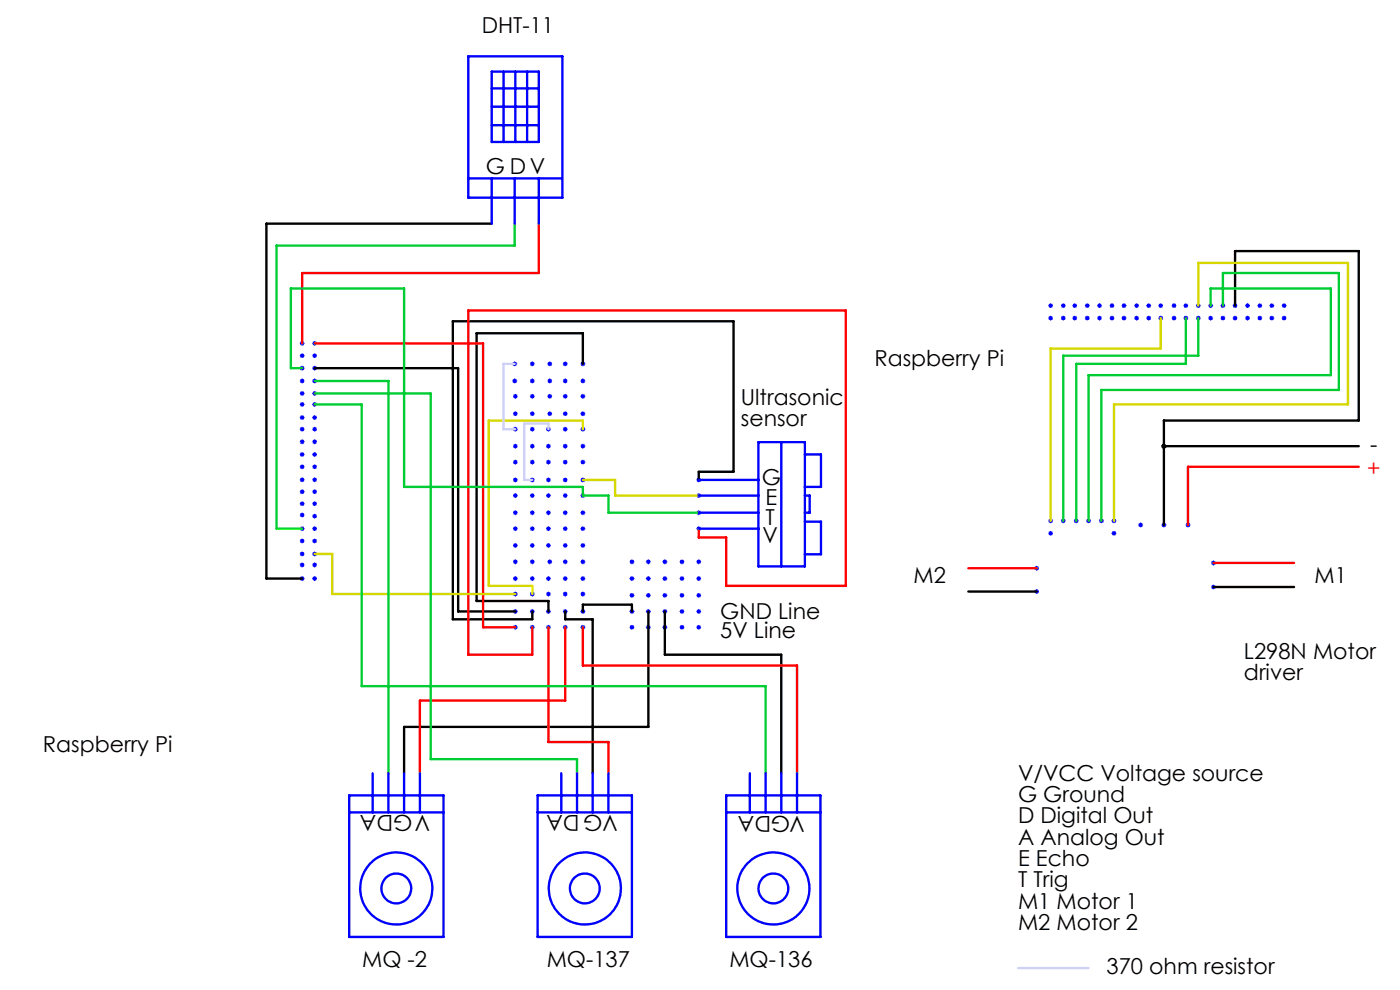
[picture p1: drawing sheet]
<svg xmlns="http://www.w3.org/2000/svg" width="297mm" height="210mm" viewBox="0 0 297 210" stroke-linecap="round" stroke-linejoin="round" font-family="sans-serif">
<g fill="none" stroke="#000" stroke-width=".5">
<path d="M104.3 47.4h-47.8v75.3h7.6M66.7 78.1h30.5v51.6h12.1M123.6 77.2v-6.5h-22.5v56.8h15.2v2.2M262 64.8v-11.5h26.3v35.9h-41.4v22.2M246.4 94.6h41.9M246.6 94.3l.7 .7M247.3 94.3l-.7 .7M148.2 101.8v-1.7h7.4v-32h-59.5v63.3h16.8v-1.7M119.9 129.7v1.7h5.8v32.6M123.6 129.7v-1.4h10.5v1.4M137.5 129.7v24.5h-51.8v9.8M141 129.7v9.2h24.7v25.1"/>
<path d="M205.4 125.5h14.5M257.4 124.5h17.1"/>
</g>
<g fill="none" stroke="#00f" stroke-width=".25">
<path d="M63.6 72.8h1M63.6 75.5h1M63.6 78.1h1M63.7 72.5l.8 .7M63.7 75.1l.8 .7M63.7 77.7l.8 .7M64.1 72.3v1M64.1 75v.9M64.1 77.6v1M64.5 72.5l-.8 .7M64.5 75.1l-.8 .7M64.5 77.7l-.8 .7"/>
<path d="M66.3 72.8h.9M66.3 75.5h.9M66.3 78.1h.9M66.4 75.1l.7 .7M66.4 77.7l.7 .7M66.4 72.5l.7 .7M66.7 72.3v1M66.7 75v.9M66.7 77.6v1M67.1 72.5l-.7 .7M67.1 75.1l-.7 .7M67.1 77.7l-.7 .7"/>
<path d="M108.7 77.2h1M108.8 76.8l.7 .7M109.2 76.7v1M109.5 76.8l-.7 .7M112.4 77.2h1M112.6 76.8l.7 .7M112.9 76.7v1M113.3 76.8l-.7 .7M116.1 77.2h1M116.3 76.8l.7 .7M116.6 76.7v1M117 76.8l-.7 .7"/>
<path d="M119.4 77.2h1M119.6 76.8l.7 .7M119.9 76.7v1M120.3 76.8l-.7 .7M123.2 77.2h1M123.3 76.8l.7 .7M123.6 76.7v1M124 76.8l-.7 .7M222.4 67.5h1M222.4 64.8h1M222.5 64.5l.7 .7M222.5 67.1l.7 .7"/>
<path d="M222.9 64.3v1M222.9 67v1M223.2 67.1l-.7 .7M223.2 64.5l-.7 .7M225.1 67.5h1M225.1 64.8h1M225.2 67.1l.7 .7M225.2 64.5l.7 .7M225.6 64.3v1M225.6 67v1M225.9 67.1l-.7 .7M225.9 64.5l-.7 .7"/>
<path d="M227.5 67.5h1M227.5 64.8h1M227.6 67.1l.8 .7M227.6 64.5l.8 .7M228 64.3v1M228 67v1M228.4 67.1l-.8 .7M228.4 64.5l-.8 .7M230.2 67.5h1M230.2 64.8h1M230.3 67.1l.7 .7M230.3 64.5l.7 .7"/>
<path d="M230.6 64.3v1M230.6 67v1M231 67.1l-.7 .7M231 64.5l-.7 .7M232.8 67.5h1M232.8 64.8h1M232.9 67.1l.7 .7M232.9 64.5l.7 .7M233.3 64.3v1M233.3 67v1M233.6 67.1l-.7 .7M233.6 64.5l-.7 .7"/>
<path d="M235.4 67.5h1M235.4 64.8h1M235.5 67.1l.8 .7M235.5 64.5l.8 .7M235.9 64.3v1M235.9 67v1M236.3 64.5l-.8 .7M236.3 67.1l-.8 .7M237.9 67.5h1.1M237.9 64.8h1.1M238.1 67.1l.7 .7M238.1 64.5l.7 .7"/>
<path d="M238.4 64.3v1M238.4 67v1M238.8 67.1l-.7 .7M238.8 64.5l-.7 .7M240.6 67.5h1M240.6 64.8h1M240.8 67.1l.7 .7M240.8 64.5l.7 .7M241.1 64.3v1M241.1 67v1M241.5 67.1l-.7 .7M241.5 64.5l-.7 .7"/>
<path d="M243.2 67.5h1M243.2 64.8h1M243.3 67.1l.8 .7M243.3 64.5l.8 .7M243.7 64.3v1M243.7 67v1M244.1 67.1l-.8 .7M244.1 64.5l-.8 .7M245.7 67.5h1M245.7 64.8h1M245.9 67.1l.7 .7M245.9 64.5l.7 .7"/>
<path d="M246.2 64.3v1M246.2 67v1M246.6 67.1l-.7 .7M246.6 64.5l-.7 .7M248.6 67.5h1M248.6 64.8h1M248.7 67.1l.7 .7M248.7 64.5l.7 .7M249.1 64.3v1M249.1 67v1M249.4 67.1l-.7 .7M249.4 64.5l-.7 .7"/>
<path d="M251.1 67.5h1M251.1 64.8h1M251.2 67.1l.7 .7M251.2 64.5l.7 .7M251.6 64.3v1M251.6 67v1M251.9 67.1l-.7 .7M251.9 64.5l-.7 .7M253.7 67.5h1M253.7 64.8h1M253.9 67.1l.7 .7M253.9 64.5l.7 .7"/>
<path d="M254.2 64.3v1M254.2 67v1M254.6 64.5l-.7 .7M254.6 67.1l-.7 .7M256.3 67.5h1.1M256.3 64.8h1.1M256.5 67.1l.7 .7M256.5 64.5l.7 .7M256.8 64.3v1M256.8 67v1M257.2 64.5l-.7 .7M257.2 67.1l-.7 .7"/>
<path d="M258.9 67.5h1M258.9 64.8h1M259.1 67.1l.7 .7M259.1 64.5l.7 .7M259.4 64.3v1M259.4 67v1M259.8 64.5l-.7 .7M259.8 67.1l-.7 .7M261.5 67.5h1M261.5 64.8h1M261.7 64.5l.7 .7M261.7 67.1l.7 .7"/>
<path d="M262 64.3v1M262 67v1M262.4 67.1l-.7 .7M262.4 64.5l-.7 .7M264.2 67.5h1M264.2 64.8h1M264.3 67.1l.7 .7M264.3 64.5l.7 .7M264.7 64.3v1M264.7 67v1M265 67.1l-.7 .7M265 64.5l-.7 .7"/>
<path d="M266.8 67.5h1M266.8 64.8h1M266.9 67.1l.7 .7M266.9 64.5l.7 .7M267.3 64.3v1M267.3 67v1M267.6 67.1l-.7 .7M267.6 64.5l-.7 .7M269.3 67.5h1M269.3 64.8h1M269.5 67.1l.7 .7M269.5 64.5l.7 .7"/>
<path d="M269.8 64.3v1M269.8 67v1M270.2 67.1l-.7 .7M270.2 64.5l-.7 .7M271.9 67.5h1M271.9 64.8h1M272.1 67.1l.7 .7M272.1 64.5l.7 .7M272.4 64.3v1M272.4 67v1M272.8 64.5l-.7 .7M272.8 67.1l-.7 .7"/>
<path d="M63.6 80.8h1M63.6 83.5h1M63.6 88.6h1M63.6 85.8h1M63.6 91h1M63.6 93.7h1M63.6 96.4h1M63.6 99h1M63.7 80.5l.8 .7M63.7 83.1l.8 .7M63.7 88.2l.8 .7M63.7 85.4l.8 .7"/>
<path d="M63.7 90.7l.8 .7M63.7 93.3l.8 .8M63.7 96.1l.8 .7M63.7 98.7l.8 .7M64.1 80.3v1M64.1 83v1M64.1 85.3v1M64.1 88.1v1M64.1 90.5v1M64.1 93.2v1M64.1 95.9v1M64.1 98.5v1"/>
<path d="M64.5 80.5l-.8 .7M64.5 83.1l-.8 .7M64.5 88.2l-.8 .7M64.5 85.4l-.8 .7M64.5 90.7l-.8 .7M64.5 93.3l-.8 .8M64.5 96.1l-.8 .7M64.5 98.7l-.8 .7M66.3 80.8h.9M66.3 83.5h.9M66.3 88.6h.9M66.3 85.8h.9"/>
<path d="M66.3 91h.9M66.3 93.7h.9M66.3 96.4h.9M66.3 99h.9M66.4 83.1l.7 .7M66.4 98.7l.7 .7M66.4 96.1l.7 .7M66.4 93.3l.7 .8M66.4 90.7l.7 .7M66.4 88.2l.7 .7M66.4 85.4l.7 .7M66.4 80.5l.7 .7"/>
<path d="M66.7 80.3v1M66.7 83v1M66.7 85.3v1M66.7 88.1v1M66.7 90.5v1M66.7 93.2v1M66.7 95.9v1M66.7 98.5v1M67.1 80.5l-.7 .7M67.1 96.1l-.7 .7M67.1 98.7l-.7 .7M67.1 93.3l-.7 .8"/>
<path d="M67.1 90.7l-.7 .7M67.1 88.2l-.7 .7M67.1 85.4l-.7 .7M67.1 83.1l-.7 .7M108.7 80.8h1M108.8 91h1M108.8 84.1h1M108.8 87.8h1M108.8 98h1M108.8 94.6h1M108.8 80.5l.7 .7M109 94.3l.7 .7"/>
<path d="M109 90.7l.7 .7M109 83.7l.7 .7M109 87.4l.7 .7M109 97.7l.7 .7M109.2 80.3v1M109.3 83.6v1M109.3 87.3v1M109.3 90.5v1M109.3 94.1v1.1M109.3 97.5v1M109.5 80.5l-.7 .7M109.7 87.4l-.7 .7"/>
<path d="M109.7 97.7l-.7 .7M109.7 94.3l-.7 .7M109.7 83.7l-.7 .7M109.7 90.7l-.7 .7M112.4 80.8h1M112.4 91h1M112.4 84.1h1M112.4 87.8h1M112.4 98h1M112.4 94.6h1M112.6 94.3l.7 .7M112.6 90.7l.7 .7"/>
<path d="M112.6 83.7l.7 .7M112.6 80.5l.7 .7M112.6 97.7l.7 .7M112.6 87.4l.7 .7M112.9 80.3v1M112.9 83.6v1M112.9 87.3v1M112.9 90.5v1M112.9 94.1v1.1M112.9 97.5v1M113.3 97.7l-.7 .7M113.3 87.4l-.7 .7"/>
<path d="M113.3 94.3l-.7 .7M113.3 90.7l-.7 .7M113.3 83.7l-.7 .7M113.3 80.5l-.7 .7M115.9 91h.9M115.9 98h.9M115.9 94.6h.9M116 97.7l.7 .7M116 90.7l.7 .7M116 94.3l.7 .7M116.1 80.8h1M116.1 84.1h1"/>
<path d="M116.1 87.8h1M116.3 83.7l.7 .7M116.3 87.4l.7 .7M116.3 80.5l.7 .7M116.3 90.5v1M116.3 94.1v1.1M116.3 97.5v1M116.6 80.3v1M116.6 83.6v1M116.6 87.3v1M116.7 94.3l-.7 .7M116.7 90.7l-.7 .7"/>
<path d="M116.7 97.7l-.7 .7M117 83.7l-.7 .7M117 80.5l-.7 .7M117 87.4l-.7 .7M119.4 80.8h1M119.4 91h1M119.4 84.1h1M119.4 87.8h1M119.4 98h1M119.4 94.6h1M119.6 97.7l.7 .7M119.6 94.3l.7 .7"/>
<path d="M119.6 90.7l.7 .7M119.6 87.4l.7 .7M119.6 83.7l.7 .7M119.6 80.5l.7 .7M119.9 80.3v1M119.9 83.6v1M119.9 87.3v1M119.9 90.5v1M119.9 94.1v1.1M119.9 97.5v1M120.3 87.4l-.7 .7M120.3 97.7l-.7 .7"/>
<path d="M120.3 94.3l-.7 .7M120.3 90.7l-.7 .7M120.3 83.7l-.7 .7M120.3 80.5l-.7 .7M123.2 80.8h1M123.2 91h1M123.2 84.1h1M123.2 87.8h1M123.2 98h1M123.2 94.6h1M123.3 94.3l.7 .7M123.3 80.5l.7 .7"/>
<path d="M123.3 83.7l.7 .7M123.3 87.4l.7 .7M123.3 97.7l.7 .7M123.3 90.7l.7 .7M123.6 80.3v1M123.6 83.6v1M123.6 87.3v1M123.6 90.5v1M123.6 94.1v1.1M123.6 97.5v1M124 80.5l-.7 .7M124 83.7l-.7 .7"/>
<path d="M124 87.4l-.7 .7M124 97.7l-.7 .7M124 90.7l-.7 .7M124 94.3l-.7 .7M63.6 119.8h1M63.6 117.5h1M63.6 114.8h1M63.6 112.1h1M63.6 109.2h1M63.6 106.8h1M63.6 104.3h1M63.6 101.8h1"/>
<path d="M63.7 119.5l.8 .7M63.7 117.1l.8 .8M63.7 114.4l.8 .7M63.7 111.8l.8 .7M63.7 108.9l.8 .7M63.7 106.5l.8 .7M63.7 104l.8 .7M63.7 101.4l.8 .7M64.1 101.3v1M64.1 103.8v1M64.1 106.4v.9M64.1 108.8v.9"/>
<path d="M64.1 111.6v1M64.1 114.3v.9M64.1 117v1M64.1 119.3v1.1M64.5 119.5l-.8 .7M64.5 117.1l-.8 .8M64.5 114.4l-.8 .7M64.5 111.8l-.8 .7M64.5 108.9l-.8 .7M64.5 106.5l-.8 .7M64.5 104l-.8 .7M64.5 101.4l-.8 .7"/>
<path d="M66.3 119.8h.9M66.3 117.5h.9M66.3 114.8h.9M66.3 112.1h.9M66.3 106.8h.9M66.3 104.3h.9M66.3 101.8h.9M66.3 109.5h.9M66.4 109.1l.7 .7M66.4 119.5l.7 .7M66.4 117.1l.7 .8M66.4 114.4l.7 .7"/>
<path d="M66.4 111.8l.7 .7M66.4 106.5l.7 .7M66.4 104l.7 .7M66.4 101.4l.7 .7M66.7 101.3v1M66.7 103.8v1M66.7 106.4v.9M66.7 109v1M66.7 111.6v1M66.7 114.3v.9M66.7 117v1M66.7 119.3v1.1"/>
<path d="M67.1 109.1l-.7 .7M67.1 119.5l-.7 .7M67.1 117.1l-.7 .8M67.1 114.4l-.7 .7M67.1 111.8l-.7 .7M67.1 106.5l-.7 .7M67.1 104l-.7 .7M67.1 101.4l-.7 .7M108.8 112.1h1M108.8 119.2h1M108.8 108.8h1M108.8 105.1h1"/>
<path d="M108.8 101.8h1M108.8 115.7h1M109 118.8l.7 .7M109 111.8l.7 .7M109 115.3l.7 .8M109 104.8l.7 .7M109 108.4l.7 .7M109 101.5l.7 .7M109.3 101.3v1M109.3 104.6v1M109.3 108.3v1M109.3 111.6v1"/>
<path d="M109.3 115.2v1M109.3 118.7v1M109.7 118.8l-.7 .7M109.7 115.3l-.7 .8M109.7 111.8l-.7 .7M109.7 101.5l-.7 .7M109.7 104.8l-.7 .7M109.7 108.4l-.7 .7M112.4 112.1h1M112.4 119.2h1M112.4 108.8h1M112.4 105.1h1"/>
<path d="M112.4 101.8h1M112.4 115.7h1M112.6 111.8l.7 .7M112.6 118.8l.7 .7M112.6 104.8l.7 .7M112.6 101.5l.7 .7M112.6 115.3l.7 .8M112.6 108.4l.7 .7M112.9 101.3v1M112.9 104.6v1M112.9 108.3v1M112.9 111.6v1"/>
<path d="M112.9 115.2v1M112.9 118.7v1M113.3 118.8l-.7 .7M113.3 108.4l-.7 .7M113.3 111.8l-.7 .7M113.3 115.3l-.7 .8M113.3 104.8l-.7 .7M113.3 101.5l-.7 .7M115.9 112.1h.9M115.9 108.8h.9M115.9 105.1h.9M115.9 101.8h.9"/>
<path d="M115.9 115.7h.9M116 104.8l.7 .7M116 111.8l.7 .7M116 101.5l.7 .7M116 108.4l.7 .7M116 115.3l.7 .8M116.1 119.2h1M116.3 118.8l.7 .7M116.3 101.3v1M116.3 104.6v1M116.3 108.3v1M116.3 111.6v1"/>
<path d="M116.3 115.2v1M116.6 118.7v1M116.7 115.3l-.7 .8M116.7 111.8l-.7 .7M116.7 101.5l-.7 .7M116.7 104.8l-.7 .7M116.7 108.4l-.7 .7M117 118.8l-.7 .7M119.4 112.1h1M119.4 119.2h1M119.4 108.8h1M119.4 105.1h1"/>
<path d="M119.4 101.8h1M119.4 115.7h1M119.6 118.8l.7 .7M119.6 111.8l.7 .7M119.6 104.8l.7 .7M119.6 115.3l.7 .8M119.6 108.4l.7 .7M119.6 101.5l.7 .7M119.9 101.3v1M119.9 104.6v1M119.9 108.3v1M119.9 111.6v1"/>
<path d="M119.9 115.2v1M119.9 118.7v1M120.3 118.8l-.7 .7M120.3 111.8l-.7 .7M120.3 101.5l-.7 .7M120.3 115.3l-.7 .8M120.3 108.4l-.7 .7M120.3 104.8l-.7 .7M123.2 112.1h1M123.2 119.2h1M123.2 108.8h1M123.2 105.1h1"/>
<path d="M123.2 101.8h1M123.2 115.7h1M123.3 118.8l.7 .7M123.3 115.3l.7 .8M123.3 108.4l.7 .7M123.3 101.5l.7 .7M123.3 111.8l.7 .7M123.3 104.8l.7 .7M123.6 101.3v1M123.6 104.6v1M123.6 108.3v1M123.6 111.6v1"/>
<path d="M123.6 115.2v1M123.6 118.7v1M124 118.8l-.7 .7M124 111.8l-.7 .7M124 115.3l-.7 .8M124 108.4l-.7 .7M124 104.8l-.7 .7M124 101.5l-.7 .7M133.6 119.2h1M133.7 118.8l.7 .7M134.1 118.7v1M134.4 118.8l-.7 .7"/>
<path d="M137 119.2h1M137.2 118.8l.7 .7M137.5 118.7v1M137.9 118.8l-.7 .7M140.5 119.2h1.1M140.7 118.8l.7 .7M141 118.7v1M141.4 118.8l-.7 .7M144.2 119.2h1M144.3 118.8l.7 .7M144.7 118.7v1M145 118.8l-.7 .7"/>
<path d="M147.7 112.1h1M147.7 119.2h1M147.7 108.8h1M147.7 105.1h1M147.7 101.8h1M147.9 118.8l.7 .7M147.9 108.4l.7 .7M147.9 111.8l.7 .7M147.9 104.8l.7 .7M147.9 101.5l.7 .7M148.2 101.3v1M148.2 104.6v1"/>
<path d="M148.2 108.3v1M148.2 111.6v1M148.2 118.7v1M148.6 104.8l-.7 .7M148.6 118.8l-.7 .7M148.6 108.4l-.7 .7M148.6 111.8l-.7 .7M148.6 101.5l-.7 .7M222.4 110.5h1M222.4 113.1h1M222.5 110.1l.7 .7M222.5 112.8l.7 .7"/>
<path d="M222.9 110v1M222.9 112.6v1M223.2 110.1l-.7 .7M223.2 112.8l-.7 .7M225.1 110.5h1M225.2 110.1l.7 .7M225.6 110v1M225.9 110.1l-.7 .7M227.8 110.5h1M228 110.1l.7 .7M228.3 110v1M228.7 110.1l-.7 .7"/>
<path d="M230.4 110.5h1.1M230.6 110.1l.7 .7M230.9 110v1M231.3 110.1l-.7 .7M233.2 110.5h1M233.3 110.1l.7 .7M233.6 110v1M234 110.1l-.7 .7M235.8 110.5h1M235.8 113.1h1M236 110.1l.7 .7M236 112.8l.7 .7"/>
<path d="M236.3 110v1M236.3 112.6v1M236.7 110.1l-.7 .7M236.7 112.8l-.7 .7M241.5 111.4h1M241.6 111l.7 .7M242 110.8v1.1M242.3 111l-.7 .7M246.4 111.4h1M246.6 111l.7 .7M246.9 110.8v1.1M247.3 111l-.7 .7"/>
<path d="M251.5 111.4h1.1M251.7 111l.7 .7M252 110.8v1.1M252.4 111l-.7 .7M256.9 119.4h1M257.1 119.1l.7 .7M257.4 118.9v1M257.8 119.1l-.7 .7M63.6 122.7h1M63.7 122.4l.8 .7M64.1 122.2v1.1M64.5 122.4l-.8 .7"/>
<path d="M66.3 122.7h.9M66.4 122.4l.7 .7M66.7 122.2v1.1M67.1 122.4l-.7 .7M108.8 122.7h1M108.8 133.1h1M108.8 129.7h1M108.8 126h1M109 125.7l.7 .7M109 132.7l.7 .7M109 122.4l.7 .7M109 129.4l.7 .7"/>
<path d="M109.3 122.2v1.1M109.3 125.5v1M109.3 129.2v1M109.3 132.6v1M109.7 132.7l-.7 .7M109.7 129.4l-.7 .7M109.7 125.7l-.7 .7M109.7 122.4l-.7 .7M112.4 122.7h1M112.4 133.1h1M112.4 129.7h1M112.4 126h1"/>
<path d="M112.6 132.7l.7 .7M112.6 122.4l.7 .7M112.6 129.4l.7 .7M112.6 125.7l.7 .7M112.9 122.2v1.1M112.9 125.5v1M112.9 129.2v1M112.9 132.6v1M113.3 132.7l-.7 .7M113.3 129.4l-.7 .7M113.3 125.7l-.7 .7M113.3 122.4l-.7 .7"/>
<path d="M115.9 122.7h.9M115.9 133.1h.9M115.9 129.7h.9M115.9 126h.9M116 132.7l.7 .7M116 129.4l.7 .7M116 125.7l.7 .7M116 122.4l.7 .7M116.3 122.2v1.1M116.3 125.5v1M116.3 129.2v1M116.3 132.6v1"/>
<path d="M116.7 132.7l-.7 .7M116.7 129.4l-.7 .7M116.7 122.4l-.7 .7M116.7 125.7l-.7 .7M119.4 122.7h1M119.4 133.1h1M119.4 129.7h1M119.4 126h1M119.6 132.7l.7 .7M119.6 125.7l.7 .7M119.6 129.4l.7 .7M119.6 122.4l.7 .7"/>
<path d="M119.9 122.2v1.1M119.9 125.5v1M119.9 129.2v1M119.9 132.6v1M120.3 132.7l-.7 .7M120.3 129.4l-.7 .7M120.3 122.4l-.7 .7M120.3 125.7l-.7 .7M123.2 122.7h1M123.2 133.1h1M123.2 129.7h1M123.2 126h1"/>
<path d="M123.3 132.7l.7 .7M123.3 129.4l.7 .7M123.3 125.7l.7 .7M123.3 122.4l.7 .7M123.6 122.2v1.1M123.6 125.5v1M123.6 129.2v1M123.6 132.6v1M124 132.7l-.7 .7M124 129.4l-.7 .7M124 125.7l-.7 .7M124 122.4l-.7 .7"/>
<path d="M133.6 122.7h1M133.6 133.1h1M133.6 129.7h1M133.6 126.3h1M133.7 132.7l.7 .7M133.7 122.4l.7 .7M133.7 129.4l.7 .7M133.7 125.9l.7 .7M134.1 122.2v1.1M134.1 125.8v1M134.1 129.2v1M134.1 132.6v1"/>
<path d="M134.4 132.7l-.7 .7M134.4 129.4l-.7 .7M134.4 125.9l-.7 .7M134.4 122.4l-.7 .7M137 122.7h1M137 133.1h1M137 129.7h1M137 126.3h1M137.2 132.7l.7 .7M137.2 129.4l.7 .7M137.2 125.9l.7 .7M137.2 122.4l.7 .7"/>
<path d="M137.5 122.2v1.1M137.5 125.8v1M137.5 129.2v1M137.5 132.6v1M137.9 132.7l-.7 .7M137.9 129.4l-.7 .7M137.9 125.9l-.7 .7M137.9 122.4l-.7 .7M140.5 122.7h1.1M140.5 133.1h1.1M140.5 129.7h1.1M140.5 126.3h1.1"/>
<path d="M140.7 132.7l.7 .7M140.7 129.4l.7 .7M140.7 125.9l.7 .7M140.7 122.4l.7 .7M141 122.2v1.1M141 125.8v1M141 129.2v1M141 132.6v1M141.4 132.7l-.7 .7M141.4 129.4l-.7 .7M141.4 122.4l-.7 .7M141.4 125.9l-.7 .7"/>
<path d="M144.2 122.7h1M144.2 133.1h1M144.2 129.7h1M144.2 126.3h1M144.3 132.7l.7 .7M144.3 129.4l.7 .7M144.3 125.9l.7 .7M144.3 122.4l.7 .7M144.7 122.2v1.1M144.7 125.8v1M144.7 129.2v1M144.7 132.6v1"/>
<path d="M145 132.7l-.7 .7M145 129.4l-.7 .7M145 125.9l-.7 .7M145 122.4l-.7 .7M147.7 122.7h1M147.7 133.1h1M147.7 129.7h1M147.7 126.3h1M147.9 132.7l.7 .7M147.9 129.4l.7 .7M147.9 125.9l.7 .7M147.9 122.4l.7 .7"/>
<path d="M148.2 122.2v1.1M148.2 125.8v1M148.2 129.2v1M148.2 132.6v1M148.6 132.7l-.7 .7M148.6 129.4l-.7 .7M148.6 122.4l-.7 .7M148.6 125.9l-.7 .7M219.4 120.5h1M219.4 125.5h1M219.6 120.2l.7 .7M219.6 125.1l.7 .7"/>
<path d="M219.9 120v1.1M219.9 125v1M220.3 120.2l-.7 .7M220.3 125.1l-.7 .7M256.9 124.5h1M257.1 124.2l.7 .7M257.4 124v1M257.8 124.2l-.7 .7"/>
</g>
<g fill="none" stroke="#00f" stroke-width=".5">
<path d="M99.3 12h20v29.9h-20zM104.3 15.2h10v14.9h-10zM104.3 18.8h10M106.8 15.2v14.9M109.3 15.2v14.9M111.8 15.2v14.9M99.3 37.8h19.8M104.3 37.8v9.6M104.3 22.6h10M104.3 26.6h10M109.2 37.8v9.6M114.3 37.8v9.6"/>
<path d="M160.9 93.8h9.8v26.3h-9.8zM165.7 93.8v26.3M170.7 96.4h3.5v6.9h-3.5M148.2 101.8h12.7M148.2 105.1h12.7M148.2 108.8h12.7M148.2 112.1h12.7M170.7 105.1h1.1v3.7h-1.1M170.7 110.7h3.5v6.9h-3.5M74.1 168.7h20v30h-20zM74.1 172.3h20M79.1 164v8.3"/>
<path d="M82.4 164v8.3M85.7 164v8.3M89.1 164v8.3M114.1 168.7h20v30h-20zM114.1 172.3h20M119.1 164v8.3M122.4 164v8.3M125.7 164v8.3M129.1 164v8.3M154.1 168.7h20v30h-20zM154.1 172.3h20M159.1 164v8.3"/>
<path d="M162.4 164v8.3M165.7 164v8.3M169.1 164v8.3"/>
<circle cx="84.1" cy="188.5" r="3.2"/>
<circle cx="84.1" cy="188.5" r="7.6"/>
<circle cx="124.1" cy="188.5" r="7.6"/>
<circle cx="124.1" cy="188.5" r="3.2"/>
<circle cx="164.1" cy="188.4" r="3.2"/>
<circle cx="164.1" cy="188.5" r="7.6"/>
</g>
<path d="M114.3 47.4v10.5h-50.2v14.9M66.7 72.8h35.8v60.3h6.8M288.3 99h-36.3v12.4M148.2 112.1v1.9h5.9v10.3h25.3v-58.4h-80.1v73h13.6v-5.8M257.4 119.4h17.1M116.3 133.1v24.3h12.8v6.6M119.9 133.1v15.5h-30.8v15.4M123.6 133.1v8.1h45.5v22.8M205.4 120.5h14.5" fill="none" stroke="#f00" stroke-width=".5"/>
<path d="M246.2 67.5v6.4h-23.3v36.6M254.2 64.8v-9h31.8v30h-49.7v24.7M123.6 89.2h-19.9v35.1h9.2M66.7 117.5h3.8v8.5h38.8M123.6 101.8h6.9v3.3h17.7" fill="none" stroke="#d7d700" stroke-width=".5"/>
<path d="M58.7 112.1h5.4" fill="none" stroke="#0f0" stroke-width=".5"/>
<path d="M123.6 89.2v1.8M112.9 124.3v1.7" fill="none" stroke="#ff0" stroke-width=".5"/>
<path d="M109.2 47.4v4.7h-50.5v60M64.1 78.1h-2.4v-16.9h24v42.1h37.9v1.8h5.5v3.7h19.1M251.6 67.5v9.7h-23.3v33.3M254.2 67.5v8h-28.6v35M256.8 64.8v-3.6h25.5v18.4h-51.4v30.9M259.4 64.8v-6.9h24.6v24.8h-50.4v27.8M66.7 80.8h15.7v83.2M66.7 83.5h24.7v77.5h31v3M66.7 85.8h10v59.7h85.7v18.5" fill="none" stroke="#0c3" stroke-width=".5"/>
<path d="M109.2 77.2h-2.4v13.8h2.5M116.3 91v-1.2h-5.1v12h1.7M216 205.3h14.9" fill="none" stroke="#cbd2ef" stroke-width=".5"/>
<g font-size="4.7">
<text x="102.2" y="7">DHT-11</text>
<text x="103" y="36.9">G DV</text>
<text x="185.5" y="77.6">Raspberry Pi</text>
<text x="157.2" y="85.9">Ultrasonic</text>
<text x="157.2" y="90.4">sensor</text>
<text x="290.7" y="95.8">-</text>
<text x="161.6" y="102.9">G</text>
<text x="162.4" y="107.1">E</text>
<text x="162.4" y="111.4">T</text>
<text x="161.8" y="115.2">V</text>
<text x="193.8" y="123.7">M2</text>
<text x="278.9" y="123.7">M1</text>
<text x="152.8" y="131.2">GND Line</text>
<text x="152.8" y="135.3">5V Line</text>
<text x="263.9" y="139.8">L298N Motor</text>
<text x="263.9" y="144.3">driver</text>
<text x="9.1" y="159.6">Raspberry Pi</text>
<text x="216" y="165.6">V/VCC Voltage source</text>
<text x="91.2" y="172.8" transform="rotate(-180 91.2 172.8)">VGDA</text>
<text x="131" y="172.8" transform="rotate(-180 131 172.8)">VGDA</text>
<text x="170.7" y="173.1" transform="rotate(-180 170.7 173.1)">VGDA</text>
<text x="216" y="170.1">G Ground</text>
<text x="216" y="174.7">D Digital Out</text>
<text x="216" y="179.2">A Analog Out</text>
<text x="216" y="183.7">E Echo</text>
<text x="216" y="188.3">T Trig</text>
<text x="216" y="192.8">M1 Motor 1</text>
<text x="216" y="197.3">M2 Motor 2</text>
<text x="76.8" y="205.2">MQ -2</text>
<text x="116" y="205.2">MQ-137</text>
<text x="154.7" y="205.2">MQ-136</text>
<text x="234.8" y="206.7">370 ohm resistor</text>
</g>
<text font-size="4.7" fill="#f00" x="290.1" y="101">+</text>
</svg>
